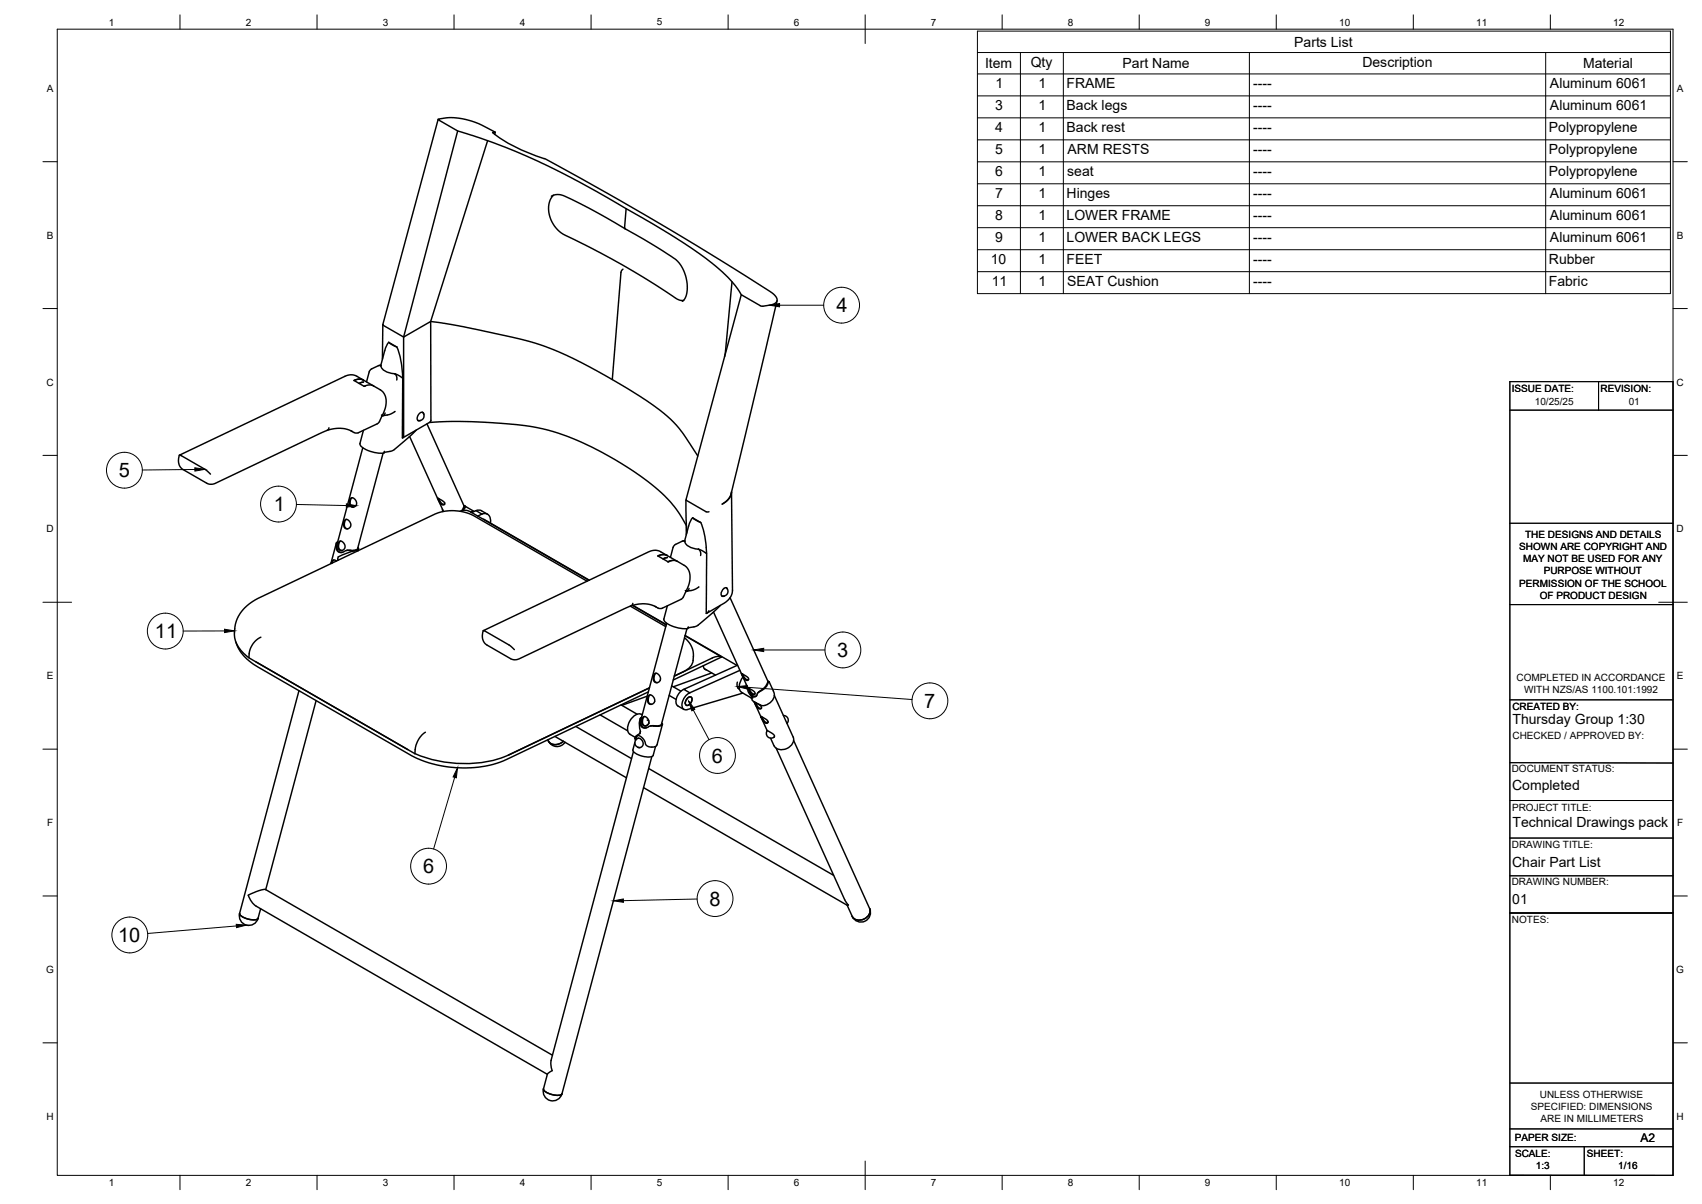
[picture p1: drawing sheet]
<svg xmlns="http://www.w3.org/2000/svg" width="594mm" height="420mm" viewBox="0 0 594 420" stroke-linecap="round" stroke-linejoin="round" font-family="sans-serif">
<!-- layer: Visible -->
<g fill="none" stroke="#000" stroke-width=".51">
<path d="M152.9 41.7l-19.3 71.6M159.7 45.7l-18.8 71.9 9.4-5.4 .1 34.6-.3 .5-9.5 5.5M170.2 49.1l-19.9 63.1 7.5 1.1 8 1.6 15.1 3.3 6.7 1.8 5.7 2 6.4 2.9 14 7.6M172.9 46.1l-.2 .8M192.4 68.5l1.3-.5 1.6-.1a20.5 20.5 0 0 1 6.6 2.9l8.7 4.6 7.6 4.4M193.2 68.1l-.1 .1a8.7 8.7 0 0 0 .8 11.2l1.6 1.6 1.3 .8 10.1 5 10.7 5.8 11 6.7 7.2 4.8a3.5 3.5 0 0 0 2.8 .7M218.2 79.9l8.9 5a50.2 50.2 0 0 1 9.6 6.5l1.7 2.4 .9 2.4 .5 2.8v2.6a4.6 4.6 0 0 1-1.6 3.6M218.5 72.8l-.5 6.5 .2 .6M217.4 93.9l-.7 1.1-3 37.5 11.7 7.1 7.4 5.6 4.4 4.5 6.4 9.4M255.5 98.3l-2.6 26.2M133.6 113.3l-.1 12.1M133.6 113.2l.2 .3"/>
<path d="M133.8 113.6l7.1 4v34.6M133.8 113.5h.1M135.7 119.5l2.8 1.6M135.7 119.5l-1.2 2.2-1.6 5.9M258.7 102.8l-2-3-2.7-3.1-7.5-6.4-8.6-6-13.7-8.3-17.4-10-15.3-8-14.8-6.5-9.1-3.3-7.9-2.5-6.8-4 4.9-.7 5.1 .8 4.3 1.4 5.7 2.9-1 .2a53.2 53.2 0 0 0 18.3 9.1 1018.2 1018.2 0 0 1 80 47.4l1 1.5-.3 1.2-1.4 .8-3.2 .6-.9-.2-6.7-3.9-19.3 71.7 7.1 4.1h1M271.2 104.9l-16 67.5-1.1 1.9-2 1.6 1.3-.8 1.2-1.2 .5-1.1 .2-1.1 .2 35.3-.9 2-1.3 1.1-6.6 3.9M126.9 132.7l-3.3-1.8-1.3-.1-1.4 .3-58.2 27.7M126.9 132.7l6.2 3.6 1 1.1 .6 1.5a8.8 8.8 0 0 1-1.3 6M126.9 133.3l-1.5 .5M126.9 132.6l-1.5-.3-1.8 .5 3.5 2 1.8-.5 1.5 .4M132.9 127.4l-.6 .1M132.9 127.6h-.8l-2.9 1.5-1.3 4.2"/>
<path d="M132.9 127.6v.1M133 127.7a4.6 4.6 0 0 0 4.7 2.7M137.6 130.4h.2M137.8 130.4l2.7 1.6M137.8 130.4l.5 .7 .2 1.5M138.5 121.1a29.2 29.2 0 0 1 2.1 10.8M140.5 131.9l-.1 20.9M114.2 150.2l2.2-.6 2.4-.1 2.4 .3 1.8 .8M114.2 150.2l-38.9 18.4a3.3 3.3 0 0 1-3.2 0l-8.2-4.7a3.8 3.8 0 0 1-1.1-5.1l8.7 5 2 1.7M114.8 149.3l-.6 .9M126.6 156.3l-8.9 33.6v1.5l.3 .8 .6 .5h1M126.9 150.2l-1.3 4.6a4.2 4.2 0 0 0 3.6 2.7l3.6 .7 1.2-.1 .2-.6"/>
<path d="M133.1 144.8l.3 .1M133.4 144.9l-1.5 2.9-7.2 3.3a2.85 2.85 0 0 1-2.2-.8M133.7 158.2l-8.9 33.3-.7 .5M134.4 144.1l-.4 .8-.7 .4M137.9 143.6l-1.8 1-2.4 .5M140.9 152.1l-.4 .7M143 152.3l11.8 26.2M145.4 150.1l-7.9 6.9-1.1 .5-2.3 .4M147.4 143.9a1.66 1.66 0 0 1 .4 2.1 1.66 1.66 0 0 1-2 .7M148 144.7a.72 .72 0 0 0-.4-.8 .72 .72 0 0 0-.8 .1 1.82 1.82 0 0 0-.7 2.9l.7-.2M149 147.9l13.1 28.8M149.9 147.4l10.3-.3 14.1 .6 10.2 1 8.9 2a109.5 109.5 0 0 1 39.2 23 38.6 38.6 0 0 1 7 9.8"/>
<path d="M122.4 173.9l.9-.1 1.1 1.2v1.1l-.7 .8-.9 .1-.7-.8-.1-1.3zM122.9 173.7l-.6 .8-.1 1.4 .5 .8 .7 .3M152.7 173.8l2.2 1.3 .3 .5-.1 .4-.6 .2-.5-.3zM153.1 174l1 1.6 .4 .3h.7M154.4 177.7l.2 .8M160.6 178.4l1.7-.3 1.9 .5 41.4 23.9M161.6 178.1l.9-1.3 3 1.7M161.9 176.4l.3 .2M162.2 176.6l-1 1.6M162.3 176.7l.2 .1-.3-.2-.7 1.5M165.4 178.5l-1.1 .2M166.1 178.2l2.1 1.2"/>
<path d="M166.1 178.2l-1.5 .7M166.1 178.2l1.6-.1 2.5 1.4M168.2 179.4l-1.5 .7M168.2 179.4a2.32 2.32 0 0 1 2.6 .6 2.32 2.32 0 0 1 .4 2.5M239.4 174.5l.3 11.5M115.8 196.6h-.3M116.5 195.4l-.6 1.1M117.4 189.5l-1.9 7.1M117.5 195.7l-1.2-.2-.8 1.1M117.9 189.1l-.5 .4v1a1.89 1.89 0 0 0 1 2.2 1.89 1.89 0 0 0 2.3-.5h3.1l-.3-.1M118.3 189.1l.4-.3 .6 .1 .9 1 .2 1.2-.8 .9-.8 .1-.7-.6-.2-1.2zM118.9 188.8l-.6 .8-.1 1.4 .4 .9 .8 .2"/>
<path d="M120.4 181.5l.9-.1 1.1 1.2v1l-.8 .8-.9 .1-.6-.7-.1-1.2zM120.9 181.3l-.6 .8-.1 1.3 .5 .9 .7 .2M123.6 192.1h-2.7M123.8 192.2l-5.7 2.1-.2 .8 .1 .4M124.1 192l-.6 .1M124.9 191.2l.2 .1a.64 .64 0 0 1-.2 .7 .64 .64 0 0 1-.8 0M125.1 191.6l-.2 .6-.5-.1M168.8 181.2l36.9 21.3M232.9 193.9l-3.2-1.7-1.5-.2-1.5 .4-58 27.7M232.9 193.9l3.6 2M232.9 194.6l-1.5 .4M232.9 193.9l-1.5-.4-1.8 .5 3.6 2"/>
<path d="M234.7 195.6l-1.5 .4M236.5 195.9l-1.5-.3-1.8 .4M236.5 195.9l3.1 2 .8 1.1 .4 1.4a9.2 9.2 0 0 1-1.3 5.7M239 188.7v.2M239 188.7l-.6 .1M239 188.9h-.8l-2.9 1.5-1.3 4.1M239 188.9a4.7 4.7 0 0 0 4.8 2.8M239.6 183.6l-.1 3M240.3 183.6l-1.3 5.1M241.8 180.7l2.8 1.6M241.8 180.7l-.8 1.1-.6 1.8M243.8 191.7l2.8 1.5"/>
<path d="M243.8 191.6l.6 .8 .1 1.5M244.6 182.3a45.2 45.2 0 0 1 2 17.5l-.1 14.3 .9-1M204.9 202.8l-39.6-22.9-3.6-1.3-4.8-.4-2.9 .4-2.2 .8-61.2 29.2a13.2 13.2 0 0 0-8.7 10.8 10 10 0 0 0 5 10.1M220 211.5l12.4 7.2M220.3 211.4l2.5-.6 2.1-.1 2.3 .4 1.9 .7M220.3 211.4l-38.9 18.4a3.3 3.3 0 0 1-3.2 0l-8.3-4.7a4.1 4.1 0 0 1-1.2-5M220.8 211.3l11.7 6.8M220.9 210.5l-.6 .9M220.9 211.2l11.7 6.8M232.7 217.5l-8.9 33.5-.1 1.4 .3 1 .7 .5 1 .1M232.9 211.4l-1.2 4.6a4.2 4.2 0 0 0 3.6 2.7l3.6 .7 1.2-.1 .1-.5M238.5 208.3l-.8 .8-6.9 3.3a2.85 2.85 0 0 1-2.3-.8"/>
<path d="M239.2 206.1h.3M239.5 206.1l-1 2.2M239.8 219.4l-8.9 33.3M239.9 206.2l-.5 .3M240.5 205.4l-.6 .8M243.9 204.8l-1.7 1-2.4 .5M249 213.6l12.8 28.2 1.1 1.1 .5 .1 .7-.3M251.4 211.3l-7.9 7-1 .4-2.4 .4M253.5 205.1a1.66 1.66 0 0 1 .4 2.1 1.66 1.66 0 0 1-2 .7M253.9 205.5a.63 .63 0 0 0-.5-.4 .63 .63 0 0 0-.7 .3 1.84 1.84 0 0 0-.6 2.7l.8-.1M254.8 208.6l13.3 29.4M82.4 224.1a15.7 15.7 0 0 0 7.6 8.6l53 30.7a40.1 40.1 0 0 0 33.7 1.7l49.6-23.7"/>
<path d="M89.3 231l53.1 30.6M91.1 222.4l-1.9 1.2-1.4 1.9-.7 1.8-.2 2.3 57.9 33.4M168.7 220.1l.5 .1 8.5 4.8 1.8 1.7M228.6 235.1h.9l.9 1.1 .1 1.2-.8 .7-.9 .1-.7-.8v-1.3zM229 234.9l-.6 .9-.1 1.4 .5 .8 .7 .2M234.5 239.4l3.2 1.8M238.9 222.6l1.9 2a7.1 7.1 0 0 1 1.2 4.5l-.1 1.4M239.1 221.9l12.7 7.3M239.1 221.8l18.2 10.4M241.9 230.5a5.1 5.1 0 0 1-3.4 3.9M245.5 232.3a1.42 1.42 0 0 0 1.1 1.5M245.8 233.3l3.9 2.3"/>
<path d="M247.8 235.1l-12.8 4.6M248.4 234.8l-.6 .2M251.9 229.3l-1.1-.3-1.9 .5-13.5 6.4M251.9 229.3l-16.9 8M257.4 238v1.7l.7 .8M257.5 232.1l-18.8 8.5 2.1 1.2M258.3 233.9l-17.5 7.9M258.8 235l2.2 1.4 .3 .4-.1 .5-.6 .1-.6-.2zM259.2 235.2l1 1.7 1.1 .3M259.3 236.3a4.5 4.5 0 0 0-.8 5l3.8 2.3 .5-.1-1-1.2M261 240l2.2 1.3 .4 .6-.1 .3-.6 .2-.7-.3zM268 237.6l.3 .2"/>
<path d="M268.3 237.8l-1.4 2.1-2.4 2M268.5 238l-.2-.2-.1 .2a6.5 6.5 0 0 1-3.7 3.8l-.4 1a1.65 1.65 0 0 1-2.6-.9l-1-3M268.5 238.1l1.7 3.6 .1 1M104.4 241l-20.8 77.8M110.3 244.5l-17.5 66M148.5 255.5l-1.4 1.2-1.3 2-.8 2-.2 2.3M191.2 258.2l.2 .4M191.4 258.6a3.3 3.3 0 0 0 5.8 .4M191.4 258.6a3.4 3.4 0 0 0 5.3 .1M193.7 257l25 14.4M201 253.5l19.4 11.2M209.5 249.5l9.6 5.5"/>
<path d="M216.8 246l5.6 3.2M219.8 256.2l1.9 1.1M221.6 259.2l-.7 2.5M221.8 257.2l-.2 .7 .4-.1M222 257.8l-.2 .6M222.6 257.7l.5-.1 .7 .4 .7 1.6-.1 .5-.6 .7h-1.2M222.6 256.7l-.6 1.1M222.9 257.6a1.66 1.66 0 0 0-1.3 1.9 1.66 1.66 0 0 0 1.8 1.4M223.3 256l-1.5 1.2M223.5 250.8l-.4 1.8 .4 2.6M223.5 250.7l-.1 1.1a1.85 1.85 0 0 0 1 2.2 1.85 1.85 0 0 0 2.3-.6l1.1-.1a5.1 5.1 0 0 0 3.3-.3l.1-.3M223.5 255.2l-.2 .8"/>
<path d="M224 250.3l-.5 .4M224.2 249.5a2.8 2.8 0 0 0-3.9 1.4 4.5 4.5 0 0 0-.8 5l.4 .3M224.5 250.3l.8-.2 1.1 1.3 .1 1-.8 .8-1 .1-.6-.7-.1-1.2zM225 250l-.7 1.1v1.2l.4 .8 .8 .2M225.9 251.3l.6 .3M225.9 243l-8.9 3.1M226.3 252.7l-.7 .6M226.5 242.7l.3-.2 .7 .1 .9 1.2 .1 1.1-.8 .8h-.9l-.7-.7v-1.3zM226.7 240.1l-49.2 23.4M227 242.5l-.6 .8-.1 1.5 .5 .8 .7 .2M228.5 253.3h-1.5M230.9 252.7v.1"/>
<path d="M230.9 252.7l-1 .6h-1.4M231 252.5l.2 .2M231 252.5h.1M231.2 252.8l-2 7.4a2.13 2.13 0 0 1-2.1 .5l-1.5-.6-.9-2-1.3-1.2-1.1-.1-.7 1.1M233.6 242.7l2.4 1.4M236.6 246.4l2.1 1.2M238.7 240.6a4.5 4.5 0 0 0-2.4 5.5l.3 .3M240 243.6a.86 .86 0 0 1 1.5 0 2.16 2.16 0 0 1-1.8 2.6 1.58 1.58 0 0 1 .3-2.6zM240.8 241.8a4.6 4.6 0 0 0-2.5 5.3 1.26 1.26 0 0 0 1.6 .5l19.4-5.7M257.6 240.1l.5 .3M261.5 240.2l.9 1.6 .6 .4 .5-.1M263.2 244.9l4.6 10.1 2.3 1.3 .2 .6-.3 .4"/>
<path d="M263.3 245l2.2 1.3 .3 .5-.1 .5-.6 .1-.6-.3zM263.7 245.2l1 1.7 1.1 .2M265.5 250l2.2 1.3 .4 .5-.1 .4-.6 .2-.7-.3zM266 250.2l.9 1.6 .6 .3h.6M267.8 254.9a1.66 1.66 0 0 0 .2 2.3 1.66 1.66 0 0 0 2.3 0M268.1 251.8l-.2 .4M270.3 242.7a3.9 3.9 0 0 1-4.5 3.5l-2.8-1.5-.7-1.1M270.3 242.7l6.6 14.5a3.9 3.9 0 0 1-5.5 4.2l-.9-.7-1.5-3.1M273.4 249.7a1.66 1.66 0 0 1 1.6 1 1.66 1.66 0 0 1-.3 1.8M277 258.4l26.6 58.7M144.8 263a42.9 42.9 0 0 0 32.7 .5M221.1 262.3l-28.8 107.8"/>
<path d="M224.6 274.9l71.1 41M226.4 268.2l64.6 37.3M227.5 264l-31.3 117.7M228.8 260.5l-.8 3.1a4.5 4.5 0 0 1-4.7 0l-1.8-.9-.6-1M270.9 261.1l23.9 52.9 1.3 1.8-.4 .1M83.6 318.7a4.1 4.1 0 0 0 3.7 2.2l1.9 .1 .9-.5a3.3 3.3 0 0 1-4.1 2.3 3.3 3.3 0 0 1-2.4-4.1zM91 317.1l-.9 3.4M295.7 315.9l1.8 3.9M303.6 317.1a3.5 3.5 0 0 1-4.8 3.8l-1.3-1.1M303.6 317.1a3.3 3.3 0 0 1-1.7 4.4 3.3 3.3 0 0 1-4.4-1.7M189.7 380a4.1 4.1 0 0 0 3.7 2.1l1.9 .1 .8-.5M189.7 380a3.3 3.3 0 0 0 2.4 4.1 3.3 3.3 0 0 0 4-2.4"/>
<path d="M192.4 370l-.1 1.7 .4 1.9-1.6 1.2-1.4 5.2M192.8 368.2l-100.1-57.8-2.4 .4-3.7 1.6 1.4 2.6 1.3 1.2 101.8 58.7"/>
</g>
<g fill="#000">
<circle cx="127.1" cy="134.8" r=".25"/>
<circle cx="233.2" cy="196" r=".25"/>
</g>
<!-- layer: TITLEBLOCK -->
<g fill="none" stroke="#000" stroke-width=".36">
<path d="M527 133.2h57v277l-57-.1zM558 133.2v9.9M527 143.1h57M527 182.6h57M527 211h57M527 244.2h56.9M527 279.4h57M527 266.1l57 .2M527 292.5h57M527 318.6h57M527 305.6h57M527.1 378h57"/>
<path d="M527 394h56.9M527 400.2h57M553 400.2v10"/>
</g>
<!-- layer: Parts Lists -->
<g fill="none" stroke="#000" stroke-width=".35">
<path d="M341.2 10.9h241.9v91.6h-241.9zM341.2 18.3h241.9M356.2 18.3v84.2M371.2 18.3v84.2M436.1 18.3v84.2M539.5 18.3v84.2M341.2 25.8h241.9M341.2 33.5h241.9M341.2 41.1h241.9M341.2 48.8h241.9M341.2 56.5h241.9M341.2 64.1h241.9"/>
<path d="M341.2 71.8h241.9M341.2 79.5h241.9M341.2 87.1h241.9M341.2 94.8h241.9"/>
</g>
<!-- layer: Balloons -->
<g fill="none" stroke="#000" stroke-width=".35">
<circle cx="293.8" cy="106.5" r="6.3"/>
<circle cx="43.4" cy="164.1" r="6.3"/>
<circle cx="97.2" cy="175.9" r="6.3"/>
<circle cx="57.7" cy="220.2" r="6.3"/>
<circle cx="294.2" cy="226.8" r="6.3"/>
<circle cx="324.6" cy="244.6" r="6.3"/>
<circle cx="250.4" cy="263.6" r="6.3"/>
<circle cx="149.6" cy="302.3" r="6.3"/>
<circle cx="249.6" cy="313.6" r="6.3"/>
<circle cx="45.3" cy="326.3" r="6.3"/>
</g>
<!-- layer: 0 -->
<path d="M268.6 106.5l3.5-.6v1.2zM68 163.2l3.5 .6-3.5 .6zM120.9 175.8l3.5 .7-3.5 .5zM78.4 219.6l3.5 .6-3.5 .5zM263.1 226.8l3.5-.6v1.2zM240.4 244.7l2.1 2.8-1 .6zM257.3 239.6l3.6-.3-.1 1.1zM159.7 267.9l-.4 3.5-1.1-.3zM214.1 314.4l3.5-.7v1.2zM82.5 322.6l3.5 .2-3.5 .9z" fill="#000" stroke="#000" stroke-width=".35"/>
<path d="M272.1 106.5h15.4M68 163.8l-18.3 .2M103.4 176l17.5 .4M78.4 220.2h-14.5M260.8 239.8l57.5 4.3M266.6 226.8h21.3M242 247.8l5.5 10.3M158.7 271.3l-7.4 25M243.3 313.7l-25.7 .6M82.5 323.1l-31 2.7" fill="none" stroke="#000" stroke-width=".35"/>
<!-- layer: BORDER -->
<g fill="none" stroke="#000" stroke-width=".35">
<path d="M20 10.2h564v400h-564zM62.8 5.2v5M110.7 5.2v5M158.5 5.2v5M206.3 5.2v5M254.1 5.2v5M302 5.2v10M349.8 5.2v5M397.6 5.2v5M445.5 5.2v5M493.3 5.2v5M541.1 5.2v5"/>
<path d="M15 56.4h5M584 56.4h5M15 107.7h5M584 107.7h5M15 158.9h5M584 158.9h5M15 210.2h10M579 210.2h10M15 261.4h5M584 261.4h5M15 312.7h5M584 312.7h5"/>
<path d="M15 363.9h5M584 363.9h5M62.8 410.2v5M110.7 410.2v5M158.5 410.2v5M206.3 410.2v5M254.1 410.2v5M302 405.2v10M349.8 410.2v5M397.6 410.2v5M445.5 410.2v5M493.3 410.2v5"/>
<path d="M541.1 410.2v5"/>
</g>
<g font-size="7">
<text x="291.9" y="109">4</text>
<text x="41.5" y="166.6">5</text>
<text x="95.5" y="178.4">1</text>
<text x="54.1" y="222.7">11</text>
<text x="292.2" y="229.3">3</text>
<text x="322.6" y="247.1">7</text>
<text x="248.5" y="266.1">6</text>
<text x="147.7" y="304.7">6</text>
<text x="247.6" y="316.1">8</text>
<text x="41.2" y="328.7">10</text>
</g>
<g font-size="4.9">
<text x="451.8" y="16.3">Parts List</text>
<text x="343.8" y="23.8">Item</text>
<text x="359.8" y="23.3">Qty</text>
<text x="391.9" y="23.8">Part Name</text>
<text x="475.6" y="23.3">Description</text>
<text x="552.6" y="23.8">Material</text>
<text x="347.5" y="30.7">1</text>
<text x="362.5" y="30.7">1</text>
<text x="372.3" y="30.8">FRAME</text>
<text x="437.4" y="30.8">----</text>
<text x="541" y="30.8">Aluminum 6061</text>
<text x="347.3" y="38.4">3</text>
<text x="362.5" y="38.4">1</text>
<text x="372.3" y="38.5">Back legs</text>
<text x="437.4" y="38.5">----</text>
<text x="541" y="38.5">Aluminum 6061</text>
<text x="347.4" y="46">4</text>
<text x="362.5" y="46.1">1</text>
<text x="372.3" y="46.1">Back rest</text>
<text x="437.4" y="46.1">----</text>
<text x="540.6" y="46.1">Polypropylene</text>
<text x="347.3" y="53.7">5</text>
<text x="362.5" y="53.7">1</text>
<text x="372.7" y="53.9">ARM RESTS</text>
<text x="437.4" y="53.8">----</text>
<text x="540.6" y="53.8">Polypropylene</text>
<text x="347.3" y="61.4">6</text>
<text x="362.5" y="61.4">1</text>
<text x="372.5" y="61.5">seat</text>
<text x="437.4" y="61.5">----</text>
<text x="540.6" y="61.5">Polypropylene</text>
<text x="347.3" y="69">7</text>
<text x="362.5" y="69">1</text>
<text x="372.3" y="69.1">Hinges</text>
<text x="437.4" y="69.1">----</text>
<text x="541" y="69.2">Aluminum 6061</text>
<text x="347.3" y="76.7">8</text>
<text x="362.5" y="76.7">1</text>
<text x="372.3" y="76.9">LOWER FRAME</text>
<text x="437.4" y="76.8">----</text>
<text x="541" y="76.8">Aluminum 6061</text>
<text x="347.3" y="84.4">9</text>
<text x="362.5" y="84.4">1</text>
<text x="372.3" y="84.5">LOWER BACK LEGS</text>
<text x="437.4" y="84.5">----</text>
<text x="541" y="84.5">Aluminum 6061</text>
<text x="345.8" y="92.1">10</text>
<text x="362.5" y="92.1">1</text>
<text x="372.3" y="92.1">FEET</text>
<text x="437.4" y="92.1">----</text>
<text x="540.6" y="92.1">Rubber</text>
<text x="346.1" y="99.7">11</text>
<text x="362.5" y="99.7">1</text>
<text x="372.4" y="99.9">SEAT Cushion</text>
<text x="437.4" y="99.8">----</text>
<text x="540.6" y="99.8">Fabric</text>
<text x="527.9" y="252.8">Thursday Group 1:30</text>
<text x="527.8" y="275.8">Completed</text>
<text x="527.9" y="288.7">Technical Drawings pack</text>
<text x="527.8" y="302.6">Chair Part List</text>
<text x="527.9" y="315.3">01</text>
</g>
<text font-size="4.2" x="572.6" y="398.6">A2</text>
<g font-size="3.5">
<text x="37.9" y="8.9">1</text>
<text x="85.8" y="8.9">2</text>
<text x="133.6" y="8.9">3</text>
<text x="181.4" y="8.9">4</text>
<text x="229.3" y="8.9">5</text>
<text x="277.1" y="8.9">6</text>
<text x="324.9" y="8.9">7</text>
<text x="372.7" y="8.9">8</text>
<text x="420.6" y="8.9">9</text>
<text x="467.4" y="8.9">10</text>
<text x="515.3" y="8.9">11</text>
<text x="563.1" y="8.9">12</text>
<text x="16.3" y="32">A</text>
<text x="585.3" y="32">A</text>
<text x="16.3" y="83.3">B</text>
<text x="585.3" y="83.3">B</text>
<text x="16.2" y="134.6">C</text>
<text x="527.6" y="136.7">ISSUE DATE:</text>
<text x="558.7" y="136.7">REVISION:</text>
<text x="585.2" y="134.6">C</text>
<text x="535.7" y="141.3">10/25/25</text>
<text x="568.5" y="141.3">01</text>
<text x="16.2" y="185.8">D</text>
<text x="585.2" y="185.8">D</text>
<text x="532.4" y="187.8">THE DESIGNS AND DETAILS</text>
<text x="530.3" y="192">SHOWN ARE COPYRIGHT AND</text>
<text x="531.6" y="196.3">MAY NOT BE USED FOR ANY</text>
<text x="538.8" y="200.5">PURPOSE WITHOUT</text>
<text x="530.3" y="204.7">PERMISSION OF THE SCHOOL</text>
<text x="537.4" y="208.9">OF PRODUCT DESIGN</text>
<text x="16.3" y="237">E</text>
<text x="529.3" y="237.7">COMPLETED IN ACCORDANCE</text>
<text x="585.3" y="237">E</text>
<text x="532" y="241.9">WITH NZS/AS 1100.101:1992</text>
<text x="527.9" y="247.8">CREATED BY:</text>
<text x="527.9" y="257.8">CHECKED / APPROVED BY:</text>
<text x="527.7" y="269.6">DOCUMENT STATUS:</text>
<text x="527.8" y="282.9">PROJECT TITLE:</text>
<text x="16.4" y="288.3">F</text>
<text x="585.4" y="288.3">F</text>
<text x="527.7" y="295.8">DRAWING TITLE:</text>
<text x="527.6" y="309">DRAWING NUMBER:</text>
<text x="527.7" y="322.1">NOTES:</text>
<text x="16.1" y="339.6">G</text>
<text x="585.1" y="339.6">G</text>
<text x="537.5" y="383.1">UNLESS OTHERWISE</text>
<text x="534.3" y="387.3">SPECIFIED: DIMENSIONS</text>
<text x="16.2" y="390.8">H</text>
<text x="537.7" y="391.5">ARE IN MILLIMETERS</text>
<text x="585.2" y="390.8">H</text>
<text x="528.8" y="398.3">PAPER SIZE:</text>
<text x="528.8" y="403.9">SCALE:</text>
<text x="553.9" y="403.7">SHEET:</text>
<text x="37.9" y="413.9">1</text>
<text x="85.8" y="413.9">2</text>
<text x="133.6" y="413.9">3</text>
<text x="181.4" y="413.9">4</text>
<text x="229.3" y="413.9">5</text>
<text x="277.1" y="413.9">6</text>
<text x="324.9" y="413.9">7</text>
<text x="372.7" y="413.9">8</text>
<text x="420.6" y="413.9">9</text>
<text x="467.4" y="413.9">10</text>
<text x="515.3" y="413.9">11</text>
<text x="536.1" y="408">1:3</text>
<text x="563.1" y="413.9">12</text>
<text x="564.8" y="408.1">1/16</text>
</g>
</svg>
